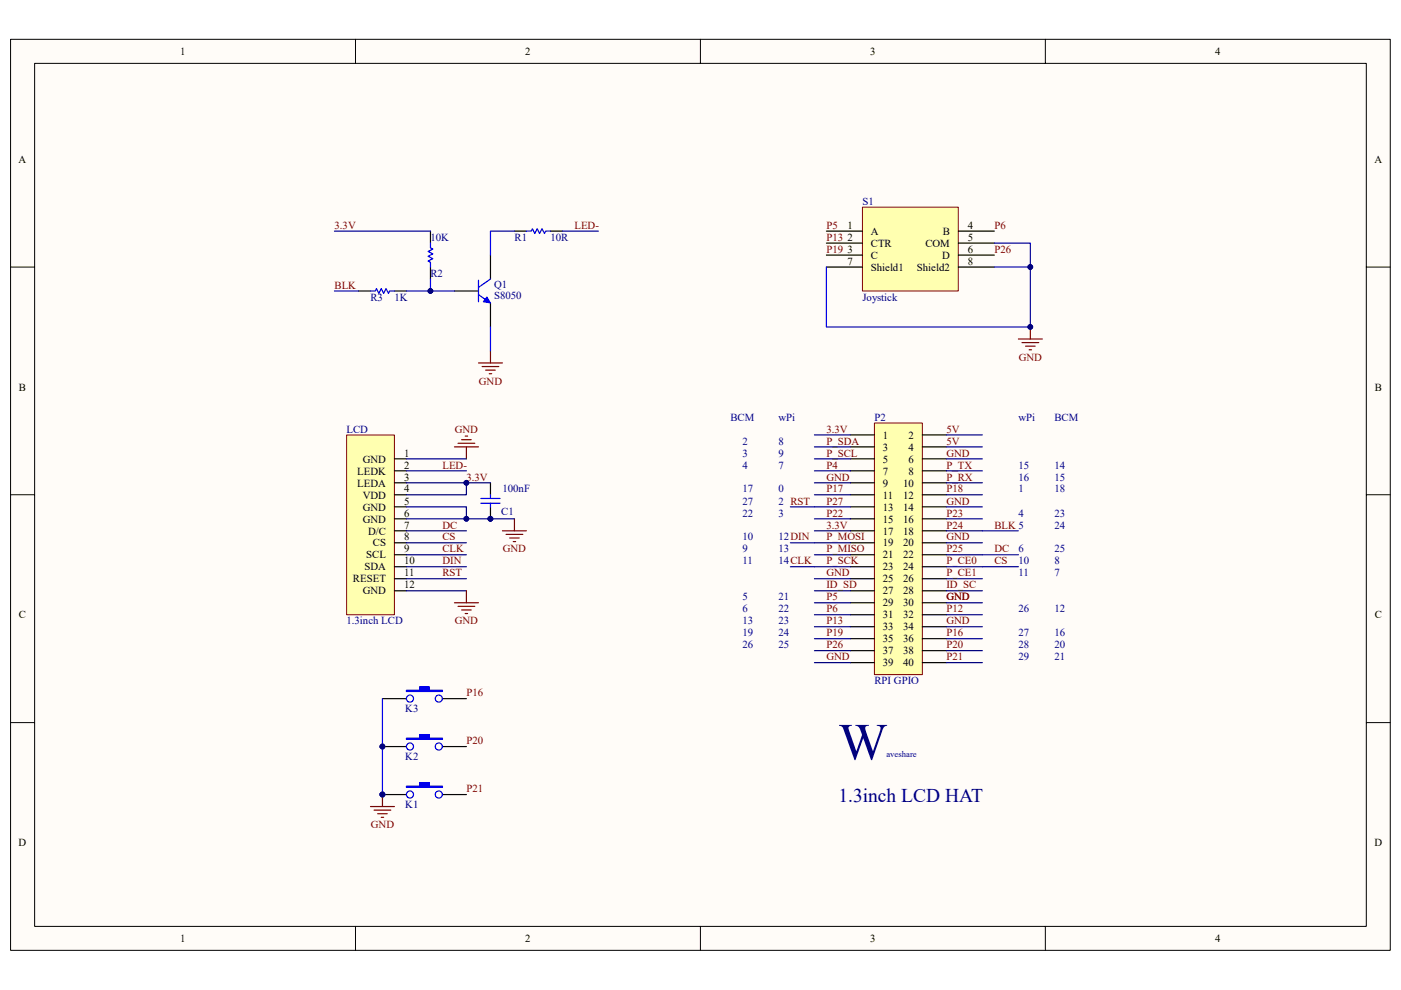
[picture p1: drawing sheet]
<svg xmlns="http://www.w3.org/2000/svg" width="297mm" height="210mm" viewBox="0 0 297 210" stroke-linecap="round" stroke-linejoin="round" font-family="sans-serif">
<path d="M2.3 8.4h292.5v193.2h-292.5z" fill="#fffcf8"/>
<path d="M2.2 8.3h292.6v193.3h-292.6z" fill="none" stroke="#000" stroke-width=".21"/>
<path d="M7.4 13.5h282.3v183h-282.3z" fill="#fffcf8"/>
<g fill="none" stroke="#000" stroke-width=".21">
<path d="M7.3 13.4h282.4v183.1h-282.4zM75.4 8.3v5.1M148.5 8.3v5.1M221.6 8.3v5.1M2.2 56.6h5.1M289.7 56.6h5.1M2.2 104.9h5.1M289.7 104.9h5.1M2.2 153.3h5.1M289.7 153.3h5.1M75.4 196.5v5.1M148.5 196.5v5.1"/>
<path d="M221.6 196.5v5.1"/>
</g>
<path d="M185.4 89.7h10.2v53.4h-10.2z" fill="#ffffb0"/>
<path d="M185.4 89.7h10.2v53.4h-10.2z" fill="none" stroke="#800000" stroke-width=".21"/>
<g fill="none" stroke="#000" stroke-width=".25">
<path d="M91.3 49v2.6M91.3 56.6v2.6M104 54.1v5.1M76 61.7h2.5M83.6 61.7h2.6M96.3 61.7h5.1M104 64.3v5.1M180.3 92.2h5.1M180.3 94.8h5.1M180.3 97.3h5.1M180.3 99.9h5.1M195.6 92.2h5.1"/>
<path d="M195.6 94.8h5.1M195.6 97.3h5.1M195.6 99.9h5.1M180.3 102.4h5.1M180.3 104.9h5.1M180.3 107.5h5.1M180.3 110h5.1M180.3 112.6h5.1M180.3 115.1h5.1M180.3 117.7h5.1M195.6 102.4h5.1M195.6 104.9h5.1"/>
<path d="M195.6 107.5h5.1M195.6 110h5.1M195.6 112.6h5.1M195.6 115.1h5.1M195.6 117.7h5.1M180.3 120.2h5.1M180.3 122.7h5.1M180.3 125.3h5.1M180.3 127.8h5.1M180.3 130.4h5.1M180.3 132.9h5.1M180.3 135.5h5.1"/>
<path d="M180.3 138h5.1M195.6 120.2h5.1M195.6 122.7h5.1M195.6 125.3h5.1M195.6 127.8h5.1M195.6 130.4h5.1M195.6 132.9h5.1M195.6 135.5h5.1M195.6 138h5.1M180.3 140.5h5.1M195.6 140.5h5.1"/>
</g>
<g fill="none" stroke="#000080" stroke-width=".25">
<path d="M172.7 94.8h7.6M172.7 99.9h7.6M172.7 92.2h7.6M172.7 97.3h7.6M200.7 94.8h7.6M200.7 92.2h7.6M200.7 97.3h7.6M200.7 99.9h7.6M172.7 104.9h7.6M172.7 110h7.6M172.7 102.4h7.6M172.7 107.5h7.6"/>
<path d="M172.7 112.6h7.6M172.7 115.1h7.6M172.7 117.7h7.6M200.7 102.4h7.6M200.7 104.9h7.6M200.7 107.5h7.6M200.7 112.6h7.6M200.7 115.1h7.6M200.7 110h7.6M200.7 117.7h7.6M172.7 125.3h7.6M172.7 122.7h7.6"/>
<path d="M172.7 127.8h7.6M172.7 130.4h7.6M172.7 132.9h7.6M172.7 135.5h7.6M172.7 138h7.6M172.7 120.2h7.6M200.7 122.7h7.6M200.7 125.3h7.6M200.7 127.8h7.6M200.7 130.4h7.6M200.7 132.9h7.6M200.7 135.5h7.6"/>
<path d="M200.7 138h7.6M200.7 120.2h7.6M172.7 140.5h7.6M200.7 140.5h7.6"/>
</g>
<path d="M70.9 61.7h5.1M167.6 107.5h5.1M167.6 115.1h5.1M208.3 112.6h7.6M167.6 120.2h5.1M208.3 120.2h7.6" fill="none" stroke="#0000bf" stroke-width=".25"/>
<path d="M91.3 51.6v1l.5 .2-1 .5 1 .5-1 .6 1 .5-1 .5 .5 .2v1M101.4 59.4v4.6M104 59.2l-2.6 1.8M78.5 61.7h1.1l.2-.5 .5 1 .5-1 .5 1 .5-1 .6 1 .2-.5h1M101.4 62.5l1.8 1.3" fill="none" stroke="#00f" stroke-width=".25"/>
<path d="M103.2 63l.8 1.3-1.5-.3z" fill="#00f"/>
<path d="M103.2 63l.8 1.3-1.5-.3z" fill="none" stroke="#00f" stroke-width=".21"/>
<path d="M109.1 49h2.5M116.7 49h2.5" fill="none" stroke="#000" stroke-width=".25"/>
<path d="M111.6 49h1l.3-.5 .5 1 .5-1 .5 1 .5-1 .5 1 .3-.5h1" fill="none" stroke="#00f" stroke-width=".25"/>
<path d="M101.4 77h5.1M102.2 77.7h3.6M103 78.5h2M103.7 79.3h.5M104 74.4v2.6" fill="none" stroke="#800000" stroke-width=".25"/>
<path d="M70.9 49h20.4M91.3 59.2v2.5M109.1 49h-5.1v5.1M119.2 49h7.7M86.2 61.7h10.1M104 69.4v5M208.3 117.7h7.6" fill="none" stroke="#0000bf" stroke-width=".25"/>
<circle cx="91.3" cy="61.7" r=".5" fill="#000080" stroke="#000080" stroke-width=".21"/>
<path d="M182.9 44h20.3v17.7h-20.3z" fill="#ffffb0"/>
<path d="M182.9 43.9h20.3v17.8h-20.3z" fill="none" stroke="#800000" stroke-width=".21"/>
<path d="M175.2 49h7.6M175.2 51.6h7.6M175.2 54.1h7.6M175.2 56.6h7.6M203.2 49h7.6M203.2 51.6h7.6M203.2 54.1h7.6M203.2 56.6h7.6M81.1 148.2h5.1M93.8 148.2h5.1" fill="none" stroke="#000" stroke-width=".25"/>
<path d="M210.8 51.6h7.7v17.8h-43.3v-12.8M210.8 56.6h7.7" fill="none" stroke="#0000bf" stroke-width=".25"/>
<g fill="#000080" stroke="#000080" stroke-width=".21">
<circle cx="218.4" cy="56.6" r=".5"/>
<circle cx="218.4" cy="69.3" r=".5"/>
</g>
<path d="M215.9 71.9h5.1M216.7 72.7h3.5M217.4 73.4h2.1M218.2 74.2h.5M218.5 69.4v2.5" fill="none" stroke="#800000" stroke-width=".25"/>
<path d="M86.2 146.4h2.8v-.8h2v.8h2.8v.3h-7.6z" fill-rule="evenodd" fill="#00f"/>
<g fill="none" stroke="#00f" stroke-width=".25">
<path d="M86.2 146.4h2.8v-.8h2v.8h2.8v.3h-7.6z"/>
<circle cx="86.9" cy="148.2" r=".75"/>
<circle cx="93" cy="148.2" r=".75"/>
</g>
<path d="M81.1 158.3h5.1M93.8 158.3h5.1" fill="none" stroke="#000" stroke-width=".25"/>
<circle cx="81.1" cy="158.3" r=".49" fill="#000080" stroke="#000080" stroke-width=".21"/>
<path d="M86.2 156.6h2.8v-.8h2v.8h2.8v.2h-7.6z" fill-rule="evenodd" fill="#00f"/>
<g fill="none" stroke="#00f" stroke-width=".25">
<path d="M86.2 156.6h2.8v-.8h2v.8h2.8v.2h-7.6z"/>
<circle cx="86.9" cy="158.3" r=".75"/>
<circle cx="93" cy="158.3" r=".75"/>
</g>
<g fill="#000080" stroke="#000080" stroke-width=".21">
<circle cx="81.1" cy="158.3" r=".49"/>
<circle cx="81.1" cy="168.5" r=".49"/>
</g>
<path d="M81.1 168.5h5.1M93.8 168.5h5.1" fill="none" stroke="#000" stroke-width=".25"/>
<path d="M86.2 166.8h2.8v-.8h2v.8h2.8v.2h-7.6z" fill-rule="evenodd" fill="#00f"/>
<g fill="none" stroke="#00f" stroke-width=".25">
<path d="M86.2 166.8h2.8v-.8h2v.8h2.8v.2h-7.6z"/>
<circle cx="86.9" cy="168.5" r=".75"/>
<circle cx="93" cy="168.5" r=".75"/>
</g>
<g fill="#000080" stroke="#000080" stroke-width=".21">
<circle cx="81.1" cy="168.5" r=".49"/>
<circle cx="81.1" cy="158.3" r=".49"/>
</g>
<path d="M78.5 171.1h5.1M79.3 171.8h3.6M80.1 172.6h2M80.8 173.4h.5M81.1 168.5v2.6" fill="none" stroke="#800000" stroke-width=".25"/>
<path d="M81.1 148.2v20.3" fill="none" stroke="#0000bf" stroke-width=".25"/>
<path d="M73.5 92.3h10.1v38.1h-10.1z" fill="#ffffb0"/>
<path d="M73.5 92.3h10.1v38.1h-10.1z" fill="none" stroke="#800000" stroke-width=".21"/>
<g fill="none" stroke="#000" stroke-width=".25">
<path d="M83.6 97.3h2.6M83.6 99.9h2.6M83.6 102.4h2.6M83.6 104.9h2.6M83.6 107.5h2.6M83.6 110h2.6M83.6 112.6h2.6M83.6 115.1h2.6M83.6 117.7h2.6M104 102.4v2.5M104 107.5v2.5M83.6 120.2h2.6"/>
<path d="M83.6 122.7h2.6M83.6 125.3h2.6"/>
</g>
<g fill="none" stroke="#800000" stroke-width=".25">
<path d="M96.3 94.8h5.1M97.1 94h3.6M97.9 93.3h2M98.6 92.5h.5M98.9 94.8v2.5M106.5 112.6h5.1M107.3 113.3h3.5M108.1 114.1h2M108.8 114.9h.5M109.1 110v2.6M96.3 127.8h5.1M97.1 128.6h3.6"/>
<path d="M97.9 129.4h2M98.6 130.1h.5M98.9 125.3v2.5"/>
</g>
<path d="M86.2 97.3h12.7M86.2 99.9h12.7M86.2 107.5h12.7v2.5M86.2 112.6h12.7M86.2 115.1h12.7M86.2 117.7h12.7M86.2 110h22.9M86.2 102.4h17.8M98.9 102.4v2.5h-12.7M86.2 120.2h12.7M86.2 122.7h12.7M86.2 125.3h12.7" fill="none" stroke="#000080" stroke-width=".25"/>
<g fill="#000080" stroke="#000080" stroke-width=".21">
<circle cx="98.9" cy="102.4" r=".49"/>
<circle cx="98.9" cy="110" r=".49"/>
<circle cx="104" cy="110" r=".5"/>
</g>
<path d="M102 106.7h4M102 105.7h4M104 104.9v.8M104 106.7v.8" fill="none" stroke="#00f" stroke-width=".25"/>
<text font-size="11" fill="#000080" x="177.8" y="161.1">W</text>
<text font-size="4.1" fill="#000080" x="177.8" y="170.2">1.3inch LCD HAT</text>
<g font-size="2.3">
<text x="38.2" y="11.7">1</text>
<text x="111.4" y="11.7">2</text>
<text x="184.5" y="11.7">3</text>
<text x="257.6" y="11.7">4</text>
<text x="4" y="34.5">A</text>
<text x="291.4" y="34.5">A</text>
<text x="179.7" y="48.5">1</text>
<text x="179.7" y="51.1">2</text>
<text x="179.7" y="53.6">3</text>
<text x="184.6" y="49.8">A</text>
<text x="184.6" y="52.3">CTR</text>
<text x="196.2" y="52.3">COM</text>
<text x="199.9" y="49.8">B</text>
<text x="205.2" y="53.6">6</text>
<text x="205.2" y="48.5">4</text>
<text x="205.2" y="51.1">5</text>
<text x="179.7" y="56.2">7</text>
<text x="184.6" y="54.9">C</text>
<text x="184.6" y="57.4">Shield1</text>
<text x="194.4" y="57.4">Shield2</text>
<text x="199.8" y="54.9">D</text>
<text x="205.2" y="56.2">8</text>
<text x="4" y="82.8">B</text>
<text x="291.5" y="82.8">B</text>
<text x="187.2" y="93">1</text>
<text x="187.2" y="95.6">3</text>
<text x="192.6" y="93">2</text>
<text x="192.6" y="95.6">4</text>
<text x="75.7" y="100.6">LEDK</text>
<text x="76.9" y="98.1">GND</text>
<text x="85.7" y="96.8">1</text>
<text x="85.7" y="99.4">2</text>
<text x="85.7" y="101.9">3</text>
<text x="187.2" y="98.1">5</text>
<text x="187.2" y="100.6">7</text>
<text x="192.6" y="98.1">6</text>
<text x="192.6" y="100.6">8</text>
<text x="75.7" y="103.2">LEDA</text>
<text x="76.9" y="105.7">VDD</text>
<text x="85.7" y="104.5">4</text>
<text x="85.7" y="107">5</text>
<text x="187.2" y="103.2">9</text>
<text x="187.2" y="105.7">11</text>
<text x="191.5" y="103.2">10</text>
<text x="191.5" y="105.7">12</text>
<text x="76.9" y="108.3">GND</text>
<text x="76.9" y="110.8">GND</text>
<text x="78" y="113.4">D/C</text>
<text x="85.7" y="109.6">6</text>
<text x="85.7" y="112.1">7</text>
<text x="187.2" y="108.3">13</text>
<text x="187.2" y="110.8">15</text>
<text x="187.2" y="113.4">17</text>
<text x="191.5" y="108.3">14</text>
<text x="191.5" y="110.8">16</text>
<text x="191.5" y="113.4">18</text>
<text x="77.7" y="118.4">SCL</text>
<text x="79.1" y="115.9">CS</text>
<text x="85.7" y="119.7">10</text>
<text x="85.7" y="114.6">8</text>
<text x="85.7" y="117.2">9</text>
<text x="187.2" y="115.9">19</text>
<text x="187.2" y="118.4">21</text>
<text x="191.5" y="115.9">20</text>
<text x="191.5" y="118.4">22</text>
<text x="74.8" y="123.5">RESET</text>
<text x="77.3" y="121">SDA</text>
<text x="85.7" y="122.3">11</text>
<text x="85.7" y="124.8">12</text>
<text x="187.2" y="121">23</text>
<text x="187.2" y="123.5">25</text>
<text x="191.5" y="121">24</text>
<text x="191.5" y="123.5">26</text>
<text x="4" y="131.2">C</text>
<text x="76.9" y="126.1">GND</text>
<text x="187.2" y="126.1">27</text>
<text x="187.2" y="128.6">29</text>
<text x="187.2" y="131.2">31</text>
<text x="191.5" y="126.1">28</text>
<text x="191.5" y="128.6">30</text>
<text x="191.5" y="131.2">32</text>
<text x="291.5" y="131.2">C</text>
<text x="187.2" y="133.7">33</text>
<text x="187.2" y="136.2">35</text>
<text x="191.5" y="133.7">34</text>
<text x="191.5" y="136.2">36</text>
<text x="187.2" y="138.8">37</text>
<text x="187.2" y="141.3">39</text>
<text x="191.5" y="138.8">38</text>
<text x="191.5" y="141.3">40</text>
<text x="4" y="179.5">D</text>
<text x="291.4" y="179.5">D</text>
<text x="38.2" y="199.8">1</text>
<text x="111.4" y="199.8">2</text>
<text x="184.5" y="199.8">3</text>
<text x="257.6" y="199.8">4</text>
</g>
<g font-size="2.3" fill="#000080">
<text x="182.9" y="43.4">S1</text>
<text x="91.3" y="51.1">10K</text>
<text x="109.1" y="51.1">R1</text>
<text x="116.7" y="51.1">10R</text>
<text x="91.3" y="58.7">R2</text>
<text x="78.5" y="63.8">R3</text>
<text x="83.6" y="63.8">1K</text>
<text x="104.8" y="61">Q1</text>
<text x="104.8" y="63.5">S8050</text>
<text x="182.9" y="63.8">Joystick</text>
<text x="154.9" y="89.2">BCM</text>
<text x="165.1" y="89.2">wPi</text>
<text x="185.4" y="89.2">P2</text>
<text x="215.9" y="89.2">wPi</text>
<text x="223.6" y="89.2">BCM</text>
<text x="73.5" y="91.8">LCD</text>
<text x="157.4" y="94.3">2</text>
<text x="165.1" y="94.3">8</text>
<text x="157.4" y="96.8">3</text>
<text x="157.4" y="99.4">4</text>
<text x="165.1" y="96.8">9</text>
<text x="165.1" y="99.4">7</text>
<text x="215.9" y="99.4">15</text>
<text x="215.9" y="101.9">16</text>
<text x="223.6" y="99.4">14</text>
<text x="223.6" y="101.9">15</text>
<text x="106.5" y="104.5">100nF</text>
<text x="157.4" y="104.5">17</text>
<text x="157.4" y="107">27</text>
<text x="165.1" y="104.5">0</text>
<text x="165.1" y="107">2 RST</text>
<text x="215.9" y="104.5">1</text>
<text x="223.6" y="104.5">18</text>
<text x="106.3" y="109.3">C1</text>
<text x="157.4" y="109.6">22</text>
<text x="165.1" y="109.6">3</text>
<text x="215.9" y="109.6">4</text>
<text x="223.6" y="109.6">23</text>
<text x="223.6" y="112.1">24</text>
<text x="157.4" y="114.6">10</text>
<text x="157.4" y="117.2">9</text>
<text x="157.4" y="119.7">11</text>
<text x="165.1" y="114.6">12DIN</text>
<text x="165.1" y="117.2">13</text>
<text x="165.1" y="119.7">14CLK</text>
<text x="215.9" y="117.2">6</text>
<text x="215.9" y="119.7">10</text>
<text x="223.6" y="119.7">8</text>
<text x="223.6" y="117.2">25</text>
<text x="215.9" y="122.3">11</text>
<text x="223.6" y="122.3">7</text>
<text x="157.4" y="127.4">5</text>
<text x="157.4" y="129.9">6</text>
<text x="165.1" y="127.4">21</text>
<text x="165.1" y="129.9">22</text>
<text x="215.9" y="129.9">26</text>
<text x="223.6" y="129.9">12</text>
<text x="73.5" y="132.4">1.3inch LCD</text>
<text x="157.4" y="132.4">13</text>
<text x="157.4" y="135">19</text>
<text x="157.4" y="137.5">26</text>
<text x="165.1" y="132.4">23</text>
<text x="165.1" y="135">24</text>
<text x="165.1" y="137.5">25</text>
<text x="215.9" y="135">27</text>
<text x="215.9" y="137.5">28</text>
<text x="223.6" y="137.5">20</text>
<text x="223.6" y="135">16</text>
<text x="215.9" y="140.1">29</text>
<text x="223.6" y="140.1">21</text>
<text x="185.4" y="145.2">RPI GPIO</text>
<text x="85.9" y="151">K3</text>
<text x="85.9" y="161.2">K2</text>
<text x="85.9" y="171.3">K1</text>
</g>
<g font-size="2.3" fill="#800000">
<text x="70.9" y="48.5">3.3V</text>
<text x="121.8" y="48.5">LED-</text>
<text x="175.2" y="48.5">P5</text>
<text x="175.2" y="51.1">P13</text>
<text x="175.2" y="53.6">P19</text>
<text x="210.8" y="48.5">P6</text>
<text x="210.8" y="53.6">P26</text>
<text x="70.9" y="61.2">BLK</text>
<text x="216" y="76.5">GND</text>
<text x="101.5" y="81.6">GND</text>
<text x="96.4" y="91.8">GND</text>
<text x="175.2" y="94.3">P_SDA</text>
<text x="175.2" y="91.8">3.3V</text>
<text x="200.7" y="91.8">5V</text>
<text x="200.7" y="94.3">5V</text>
<text x="93.8" y="99.4">LED-</text>
<text x="98.9" y="101.9">3.3V</text>
<text x="175.2" y="99.4">P4</text>
<text x="175.2" y="96.8">P_SCL</text>
<text x="175.2" y="101.9">GND</text>
<text x="200.7" y="101.9">P_RX</text>
<text x="200.7" y="99.4">P_TX</text>
<text x="200.7" y="96.8">GND</text>
<text x="175.2" y="107">P27</text>
<text x="175.2" y="104.5">P17</text>
<text x="200.7" y="107">GND</text>
<text x="200.7" y="104.5">P18</text>
<text x="93.8" y="112.1">DC</text>
<text x="175.2" y="112.1">3.3V</text>
<text x="175.2" y="109.6">P22</text>
<text x="200.7" y="109.6">P23</text>
<text x="200.7" y="112.1">P24</text>
<text x="210.8" y="112.1">BLK 5</text>
<text x="93.8" y="114.6">CS</text>
<text x="93.8" y="119.7">DIN</text>
<text x="93.8" y="117.2">CLK</text>
<text x="106.6" y="117.2">GND</text>
<text x="175.2" y="119.7">P_SCK</text>
<text x="175.2" y="117.2">P_MISO</text>
<text x="175.2" y="114.6">P_MOSI</text>
<text x="200.7" y="117.2">P25</text>
<text x="200.7" y="119.7">P_CE0</text>
<text x="200.7" y="114.6">GND</text>
<text x="210.8" y="119.7">CS</text>
<text x="210.8" y="117.2">DC</text>
<text x="93.8" y="122.3">RST</text>
<text x="175.2" y="124.8">ID_SD</text>
<text x="175.2" y="122.3">GND</text>
<text x="200.7" y="122.3">P_CE1</text>
<text x="200.7" y="124.8">ID_SC</text>
<text x="175.2" y="129.9">P6</text>
<text x="175.2" y="127.4">P5</text>
<text x="200.7" y="127.4">GND</text>
<text x="200.7" y="129.9">P12</text>
<text x="96.4" y="132.4">GND</text>
<text x="175.2" y="137.5">P26</text>
<text x="175.2" y="135">P19</text>
<text x="175.2" y="132.4">P13</text>
<text x="200.7" y="135">P16</text>
<text x="200.7" y="137.5">P20</text>
<text x="200.7" y="132.4">GND</text>
<text x="175.2" y="140.1">GND</text>
<text x="200.7" y="140.1">P21</text>
<text x="98.9" y="147.7">P16</text>
<text x="98.9" y="157.9">P20</text>
<text x="98.9" y="168">P21</text>
<text x="78.6" y="175.7">GND</text>
</g>
<text font-size="1.8" fill="#000080" x="187.9" y="160.5">aveshare</text>
</svg>
